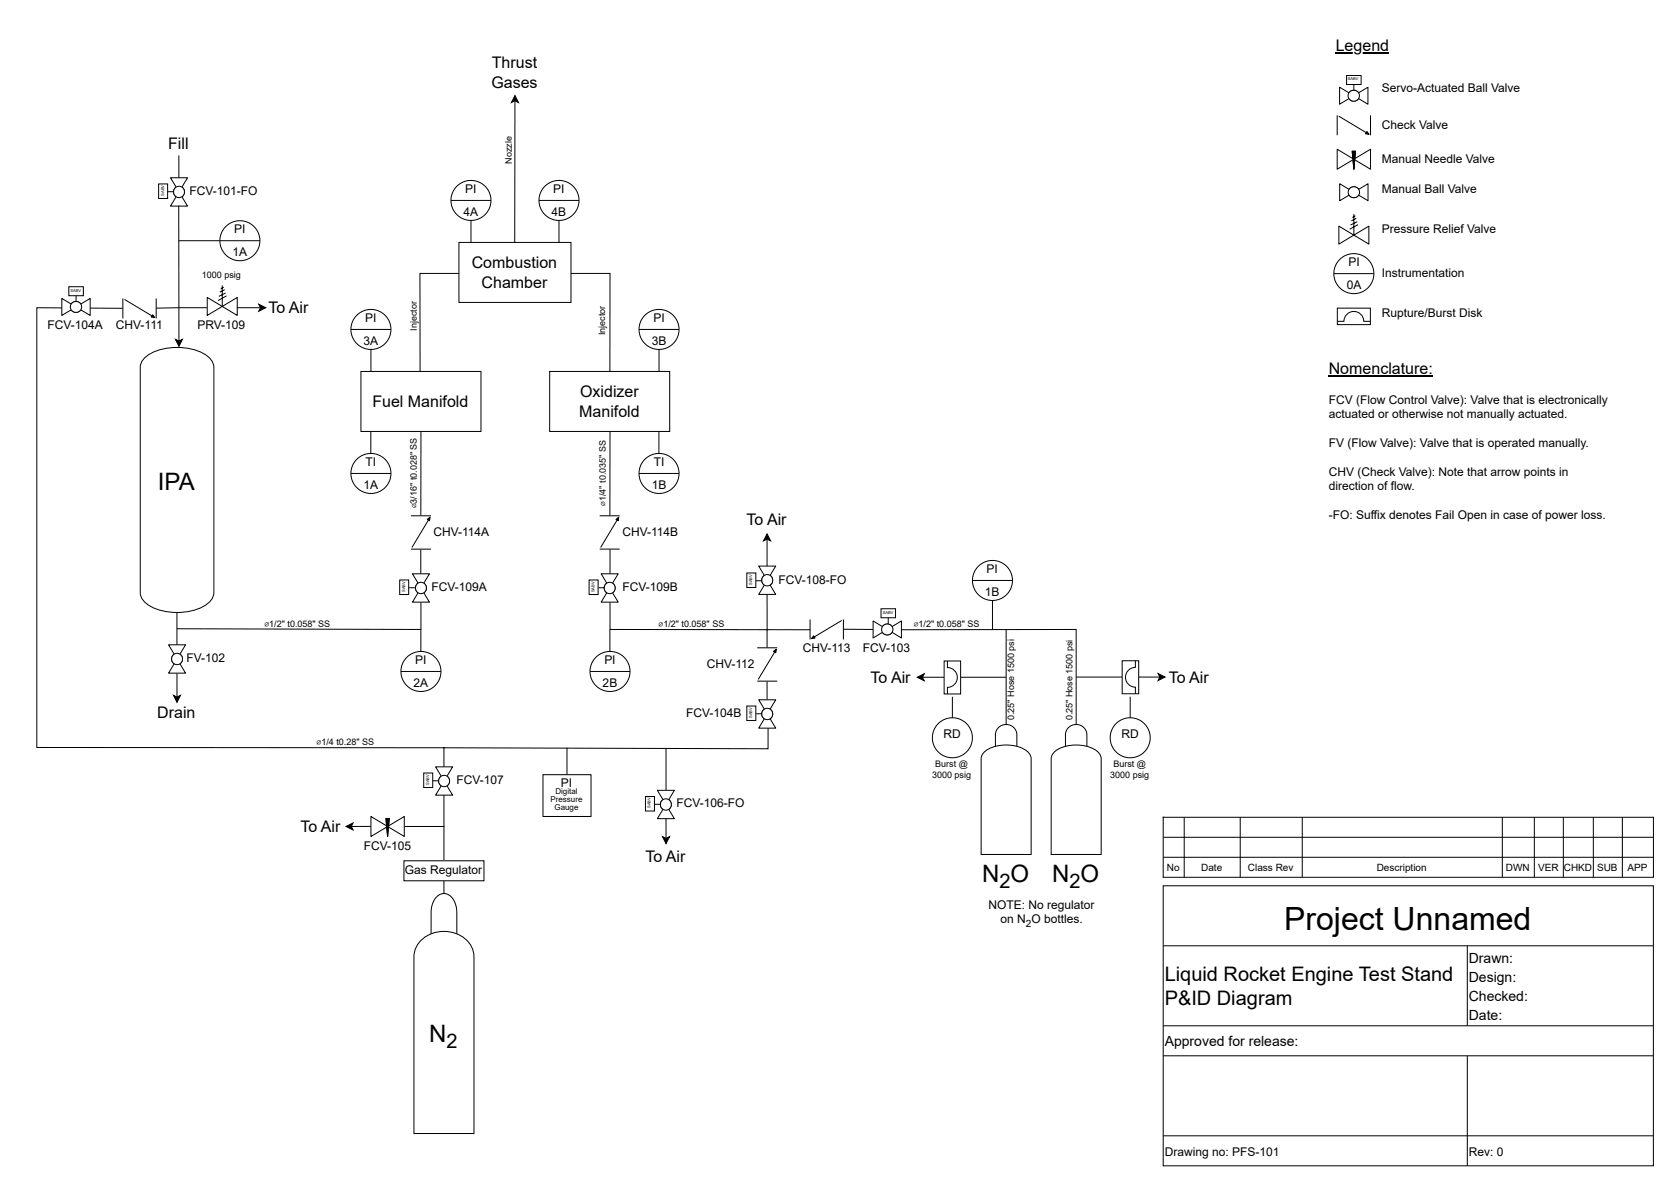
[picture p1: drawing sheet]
<svg xmlns="http://www.w3.org/2000/svg" width="420mm" height="297mm" viewBox="0 0 420 297" stroke-linecap="round" stroke-linejoin="round" font-family="sans-serif">
<path d="M271.3 170.7h21.1M291.9 169.8l1.8 .9-1.8 .9 .5-.9zM111.9 188.5v39.4" fill="none" stroke="#000" stroke-width=".25"/>
<path d="M291.9 169.8l1.8 .9-1.8 .9 .5-.9z" fill="#000"/>
<path d="M110.1 226.1a2.68 2.68 0 0 1 4.5 1.3l.5 1.7 .1 1v7.9h-6.5v-7.9a5.8 5.8 0 0 1 1.4-4z" fill="#fff"/>
<path d="M110.1 226.1a2.68 2.68 0 0 1 4.5 1.3l.5 1.7 .1 1v7.9h-6.5v-7.9a5.8 5.8 0 0 1 1.4-4z" fill="none" stroke="#000" stroke-width=".25"/>
<path d="M106.2 237a8.3 8.3 0 0 1 12.6 1.5l.6 1.8 .1 .9v44.6h-15.2v-44.6a5.8 5.8 0 0 1 1.9-4.2z" fill="#fff"/>
<path d="M106.2 237a8.3 8.3 0 0 1 12.6 1.5l.6 1.8 .1 .9v44.6h-15.2v-44.6a5.8 5.8 0 0 1 1.9-4.2z" fill="none" stroke="#000" stroke-width=".25"/>
<path d="M36.2 90.5a12 12 0 0 1 9.8-2.8 9.5 9.5 0 0 1 7.5 3.5l.4 1.4v56.8a4.6 4.6 0 0 1-3.2 3.8 14.8 14.8 0 0 1-13.9-1.1 3.6 3.6 0 0 1-1.4-2.7v-56.8l.1-.7z" fill="#fff"/>
<path d="M36.2 90.5a12 12 0 0 1 9.8-2.8 9.5 9.5 0 0 1 7.5 3.5l.4 1.4v56.8a4.6 4.6 0 0 1-3.2 3.8 14.8 14.8 0 0 1-13.9-1.1 3.6 3.6 0 0 1-1.4-2.7v-56.8l.1-.7z" fill="none" stroke="#000" stroke-width=".25"/>
<path d="M251.5 183.6a2.72 2.72 0 0 1 3-.8 2.72 2.72 0 0 1 1.8 2.5v4.3h-5.4v-4.3l.1-.6z" fill="#fff"/>
<path d="M251.5 183.6a2.72 2.72 0 0 1 3-.8 2.72 2.72 0 0 1 1.8 2.5v4.3h-5.4v-4.3l.1-.6z" fill="none" stroke="#000" stroke-width=".25"/>
<path d="M248.2 189.5a9.5 9.5 0 0 1 10.9 0l.7 1.2 .1 .6v24.1h-12.6v-24.1l.1-.6z" fill="#fff"/>
<path d="M248.2 189.5a9.5 9.5 0 0 1 10.9 0l.7 1.2 .1 .6v24.1h-12.6v-24.1l.1-.6z" fill="none" stroke="#000" stroke-width=".25"/>
<path d="M269.2 183.6a2.72 2.72 0 0 1 2.9-.8 2.72 2.72 0 0 1 1.9 2.5v4.3h-5.4v-4.3v-.6z" fill="#fff"/>
<path d="M269.2 183.6a2.72 2.72 0 0 1 2.9-.8 2.72 2.72 0 0 1 1.9 2.5v4.3h-5.4v-4.3v-.6z" fill="none" stroke="#000" stroke-width=".25"/>
<path d="M265.8 189.5a9.5 9.5 0 0 1 10.9 0l.8 1.2 .1 .6v24.1h-12.6v-24.1l.1-.6z" fill="#fff"/>
<path d="M44.6 154.4v10.1M265.8 189.5a9.5 9.5 0 0 1 10.9 0l.8 1.2 .1 .6v24.1h-12.6v-24.1l.1-.6z" fill="none" stroke="#000" stroke-width=".25"/>
<circle cx="44.6" cy="166.2" r="1.4" fill="#fff"/>
<circle cx="44.6" cy="166.2" r="1.4" fill="none" stroke="#000" stroke-width=".25"/>
<path d="M42.5 162.6h4.3l-2.2 3.5zM44.6 166.1l-2.1 3.6h4.3z" fill="#fff"/>
<path d="M42.5 162.6h4.3l-2.2 3.5zM44.6 166.1l2.2 3.6h-4.3z" fill="none" stroke="#000" stroke-width=".25"/>
<circle cx="44.6" cy="166.2" r="1.4" fill="#fff"/>
<circle cx="44.6" cy="166.2" r="1.4" fill="none" stroke="#000" stroke-width=".25"/>
<circle cx="60.5" cy="60.7" r="5" fill="#fff"/>
<g fill="none" stroke="#000" stroke-width=".25">
<path d="M45.1 60.7h20.4M106.1 151.9v6.8l-61.5-.2M153.8 151.9v6.8l50.4 .1M43.7 175.3l.9 .5 .9-.5-.9 1.8zM44.6 169.8v6"/>
<circle cx="60.5" cy="60.7" r="5"/>
</g>
<path d="M43.7 175.3l.9 .5 .9-.5-.9 1.8z" fill="#000"/>
<path d="M212.6 156.2v5zM204.2 156.2v5zM204.6 161l7.6-4.6z" fill="#fff"/>
<path d="M204.2 156.2v5M212.2 156.4l-7.6 4.6M212.6 156.2v5M205.1 160.3l.4 .6-.9 .1z" fill="none" stroke="#000" stroke-width=".25"/>
<path d="M205.1 160.3l.4 .6-.9 .1z" fill="#000"/>
<circle cx="223.7" cy="158.7" r="1.4" fill="#fff"/>
<circle cx="223.7" cy="158.7" r="1.4" fill="none" stroke="#000" stroke-width=".25"/>
<path d="M220.1 156.6l3.6 2.1-3.6 2.2zM223.7 158.7l3.5 2.2v-4.3z" fill="#fff"/>
<path d="M220.1 156.6l3.6 2.1-3.6 2.2zM223.7 158.7l3.5-2.1v4.3z" fill="none" stroke="#000" stroke-width=".25"/>
<circle cx="223.7" cy="158.7" r="1.4" fill="#fff"/>
<g fill="none" stroke="#000" stroke-width=".25">
<path d="M212.6 158.6l7.5 .1M227.1 158.8l44.2-.1v24M253.6 158.7v24"/>
<circle cx="223.7" cy="158.7" r="1.4"/>
</g>
<circle cx="250.2" cy="146.4" r="5" fill="#fff"/>
<g fill="none" stroke="#000" stroke-width=".25">
<path d="M245.1 146.4h10.1M250.2 151.4v7.3"/>
<circle cx="250.2" cy="146.4" r="5"/>
</g>
<circle cx="45.1" cy="48.4" r="1.4" fill="#fff"/>
<circle cx="45.1" cy="48.4" r="1.4" fill="none" stroke="#000" stroke-width=".25"/>
<path d="M43 44.8h4.3l-2.2 3.6zM45.1 48.4l-2.1 3.6h4.3z" fill="#fff"/>
<path d="M43 44.8h4.3l-2.2 3.6zM45.1 48.4l2.2 3.6h-4.3z" fill="none" stroke="#000" stroke-width=".25"/>
<circle cx="45.1" cy="48.4" r="1.4" fill="#fff"/>
<g fill="none" stroke="#000" stroke-width=".25">
<path d="M45.1 39.2v5.6M45.1 51.9v34.1M31 77.7l-21.7-.1v110.9h102.9M44.2 85.6l.9 .4 .9-.4-.9 1.7zM193.6 181.2v7.6l-81.9-.3"/>
<circle cx="45.1" cy="48.4" r="1.4"/>
</g>
<path d="M44.2 85.6l.9 .4 .9-.4-.9 1.7z" fill="#000"/>
<path d="M91 93.7h30.2v15.1h-30.2z" fill="#fff"/>
<path d="M91 93.7h30.2v15.1h-30.2z" fill="none" stroke="#000" stroke-width=".25"/>
<path d="M138.6 93.7h30.2v15.1h-30.2z" fill="#fff"/>
<path d="M138.6 93.7h30.2v15.1h-30.2z" fill="none" stroke="#000" stroke-width=".25"/>
<path d="M115.7 61.1h28.2v15.2h-28.2z" fill="#fff"/>
<path d="M115.7 61.1h28.2v15.2h-28.2z" fill="none" stroke="#000" stroke-width=".25"/>
<circle cx="19.2" cy="77.4" r="1.4" fill="#fff"/>
<circle cx="19.2" cy="77.4" r="1.4" fill="none" stroke="#000" stroke-width=".25"/>
<path d="M15.6 75.2l3.6 2.2-3.6 2.1zM19.2 77.4l3.5 2.1v-4.3z" fill="#fff"/>
<path d="M15.6 75.2l3.6 2.2-3.6 2.1zM19.2 77.4l3.5-2.2v4.3z" fill="none" stroke="#000" stroke-width=".25"/>
<circle cx="19.2" cy="77.4" r="1.4" fill="#fff"/>
<circle cx="19.2" cy="77.4" r="1.4" fill="none" stroke="#000" stroke-width=".25"/>
<path d="M190.9 171.7h5zM190.9 163.3h5zM195.7 163.8l-4.6 7.5z" fill="#fff"/>
<path d="M190.9 171.7h5M190.9 163.3h5M195 164.2l.7-.5-.1 .9zM195.7 163.8l-4.6 7.5" fill="none" stroke="#000" stroke-width=".25"/>
<path d="M195 164.2l.7-.5-.1 .9z" fill="#000"/>
<circle cx="193.4" cy="180" r="1.4" fill="#fff"/>
<circle cx="193.4" cy="180" r="1.4" fill="none" stroke="#000" stroke-width=".25"/>
<path d="M193.4 180l2.1 3.6h-4.2zM191.3 176.4l2.1 3.6 2.1-3.6z" fill="#fff"/>
<path d="M191.3 176.4h4.2l-2.1 3.6zM193.4 180l2.1 3.6h-4.2z" fill="none" stroke="#000" stroke-width=".25"/>
<circle cx="193.4" cy="180" r="1.4" fill="#fff"/>
<g fill="none" stroke="#000" stroke-width=".25">
<path d="M129.8 25.4l-.1 35.7M129.8 24.1l.9 1.8-.9-.5-.9 .5z"/>
<circle cx="193.4" cy="180" r="1.4"/>
</g>
<path d="M129.8 24.1l.9 1.8-.9-.5-.9 .5z" fill="#000"/>
<circle cx="140.9" cy="50.5" r="5" fill="#fff"/>
<g fill="none" stroke="#000" stroke-width=".25">
<path d="M135.9 50.5h10M140.9 55.6v5.5"/>
<circle cx="140.9" cy="50.5" r="5"/>
</g>
<circle cx="118.7" cy="50.5" r="5" fill="#fff"/>
<g fill="none" stroke="#000" stroke-width=".25">
<path d="M113.7 50.5h10.1M118.7 55.6v5.5"/>
<circle cx="118.7" cy="50.5" r="5"/>
</g>
<circle cx="93.5" cy="83.1" r="5" fill="#fff"/>
<g fill="none" stroke="#000" stroke-width=".25">
<path d="M88.5 83.1h10M93.5 88.1v5.6"/>
<circle cx="93.5" cy="83.1" r="5"/>
</g>
<circle cx="93.5" cy="119.4" r="5" fill="#fff"/>
<g fill="none" stroke="#000" stroke-width=".25">
<path d="M88.5 119.4h10M93.5 108.8v5.5"/>
<circle cx="93.5" cy="119.4" r="5"/>
</g>
<circle cx="166.1" cy="83.1" r="5" fill="#fff"/>
<g fill="none" stroke="#000" stroke-width=".25">
<path d="M161.1 83.1h10.1M166.1 88.1v5.6"/>
<circle cx="166.1" cy="83.1" r="5"/>
</g>
<circle cx="166.1" cy="119.4" r="5" fill="#fff"/>
<g fill="none" stroke="#000" stroke-width=".25">
<path d="M161.1 119.4h10.1M166.1 108.8v5.5M193.4 158.7v4.5M193.4 171.8v4.6"/>
<circle cx="166.1" cy="119.4" r="5"/>
</g>
<circle cx="111.9" cy="196.9" r="1.4" fill="#fff"/>
<circle cx="111.9" cy="196.9" r="1.4" fill="none" stroke="#000" stroke-width=".25"/>
<path d="M111.9 196.9l2.2 3.6h-4.3zM109.8 193.3l2.1 3.6 2.2-3.6z" fill="#fff"/>
<path d="M109.8 193.3h4.3l-2.2 3.6zM111.9 196.9l2.2 3.6h-4.3z" fill="none" stroke="#000" stroke-width=".25"/>
<circle cx="111.9" cy="196.9" r="1.4" fill="#fff"/>
<g fill="none" stroke="#000" stroke-width=".25">
<path d="M293.2 206.1h123.6v15.1h-123.6zM293.2 211.1h123.6M293.2 216.2h123.6M298.5 206.1v15.1M312.6 206.1v15.1M328.3 206.1v15.1M378.7 206.1v15.1M386.8 206.1v15.1M394.1 206.1v15.1M401.6 206.1v15.1M408.9 206.1v15.1M293.2 238.5v-15.2h123.6v15.2"/>
<path d="M293.2 238.5v55.4h123.6v-55.4M293.2 238.5h123.6M369.9 238.5v20.1M293.2 258.6h123.6M293.2 266.2h123.6M369.9 266.2v27.7M293.2 286.4h123.6"/>
<circle cx="111.9" cy="196.9" r="1.4"/>
</g>
<circle cx="106.1" cy="148.3" r="1.4" fill="#fff"/>
<circle cx="106.1" cy="148.3" r="1.4" fill="none" stroke="#000" stroke-width=".25"/>
<path d="M104 144.7h4.3l-2.2 3.5zM106.1 148.2l-2.1 3.6h4.3z" fill="#fff"/>
<path d="M104 144.7h4.3l-2.2 3.5zM106.1 148.2l2.2 3.6h-4.3z" fill="none" stroke="#000" stroke-width=".25"/>
<circle cx="106.1" cy="148.3" r="1.4" fill="#fff"/>
<circle cx="106.1" cy="148.3" r="1.4" fill="none" stroke="#000" stroke-width=".25"/>
<circle cx="153.7" cy="148.3" r="1.4" fill="#fff"/>
<circle cx="153.7" cy="148.3" r="1.4" fill="none" stroke="#000" stroke-width=".25"/>
<path d="M151.5 144.7h4.3l-2.1 3.5zM153.7 148.2l-2.2 3.6h4.3z" fill="#fff"/>
<path d="M151.5 144.7h4.3l-2.1 3.5zM153.7 148.2l2.1 3.6h-4.3z" fill="none" stroke="#000" stroke-width=".25"/>
<circle cx="153.7" cy="148.3" r="1.4" fill="#fff"/>
<circle cx="153.7" cy="148.3" r="1.4" fill="none" stroke="#000" stroke-width=".25"/>
<circle cx="106.1" cy="169.3" r="5" fill="#fff"/>
<g fill="none" stroke="#000" stroke-width=".25">
<path d="M106.1 158.7v5.6M101.1 169.3h10.1"/>
<circle cx="106.1" cy="169.3" r="5"/>
</g>
<path d="M103.6 138.5h5zM103.6 130h5zM108.4 130.5l-4.6 7.5z" fill="#fff"/>
<path d="M103.6 138.5h5M103.6 130h5M106.1 138.5v6.1M107.7 131l.7-.6-.1 .9zM108.4 130.5l-4.6 7.5M153.8 138.5v6.1" fill="none" stroke="#000" stroke-width=".25"/>
<path d="M107.7 131l.7-.6-.1 .9z" fill="#000"/>
<path d="M151.2 138.5h5zM151.2 130h5zM155.9 130.5l-4.5 7.5z" fill="#fff"/>
<path d="M151.2 138.5h5M151.2 130h5M155.3 131l.7-.6-.2 .9zM155.9 130.5l-4.5 7.5" fill="none" stroke="#000" stroke-width=".25"/>
<path d="M155.3 131l.7-.6-.2 .9z" fill="#000"/>
<circle cx="153.8" cy="169.3" r="5" fill="#fff"/>
<g fill="none" stroke="#000" stroke-width=".25">
<path d="M56 72v5.3M56.4 72.4l-.8 .4M56.6 73l-1.2 .7M56.9 73.9l-1.7 .8M57.1 74.6l-2.1 1.2M153.7 158.7v5.6M148.7 169.3h10.1"/>
<circle cx="153.8" cy="169.3" r="5"/>
</g>
<path d="M52.2 75l3.8 2.3-3.8 2.2zM56 77.3l3.8 2.2v-4.5z" fill="#fff"/>
<path d="M45.1 77.6h7M52.2 75l3.8 2.3-3.8 2.2zM56 77.3l3.8-2.3v4.5zM59.7 77.6h6M65.2 76.7l1.8 .9-1.8 .9 .5-.9zM115.7 68.9h-9.8v24.8M143.9 68.9h9.9l-.1 24.8M106.1 108.8v21.2M153.8 108.8l-.1 21.2" fill="none" stroke="#000" stroke-width=".25"/>
<path d="M65.2 76.7l1.8 .9-1.8 .9 .5-.9z" fill="#000"/>
<path d="M282.9 166.6h4.1v8.3h-4.1z" fill="#fff"/>
<path d="M282.9 166.6h4.1v8.3h-4.1zM286.2 166.6v1.7a2.5 2.5 0 0 0-2.5 2.5 2.5 2.5 0 0 0 2.5 2.5v1.6" fill="none" stroke="#000" stroke-width=".25"/>
<circle cx="284.9" cy="186" r="5" fill="#fff"/>
<g fill="none" stroke="#000" stroke-width=".25">
<path d="M231.2 170.8l1.8-.9-.5 .9 .5 .8zM232.5 170.8h21.1M284.9 175.7v5.3"/>
<circle cx="284.9" cy="186" r="5"/>
</g>
<path d="M231.2 170.8l1.8-.9-.5 .9 .5 .8z" fill="#000"/>
<path d="M238 166.7h4.1v8.3h-4.1z" fill="#fff"/>
<path d="M238 166.7h4.1v8.3h-4.1zM238.8 166.7v1.6a2.5 2.5 0 0 1 2.5 2.5 2.5 2.5 0 0 1-2.5 2.5v1.7" fill="none" stroke="#000" stroke-width=".25"/>
<circle cx="240.1" cy="186" r="5" fill="#fff"/>
<g fill="none" stroke="#000" stroke-width=".25">
<path d="M240.1 175.7v5.3"/>
<circle cx="240.1" cy="186" r="5"/>
</g>
<path d="M101.8 217h20.2v5.1h-20.2z" fill="#fff"/>
<path d="M45.1 77.6l-5.7 .1M101.8 217h20.2v5.1h-20.2z" fill="none" stroke="#000" stroke-width=".25"/>
<path d="M31 75.2v5.1zM39.4 75.2v5.1zM31.4 75.5l7.6 4.5z" fill="#fff"/>
<path d="M31 75.2v5.1M31.4 75.5l7.6 4.5M38.5 79.4l.5 .7-.9-.2zM39.4 75.2v5.1" fill="none" stroke="#000" stroke-width=".25"/>
<path d="M38.5 79.4l.5 .7-.9-.2z" fill="#000"/>
<circle cx="193.4" cy="146.3" r="1.4" fill="#fff"/>
<circle cx="193.4" cy="146.3" r="1.4" fill="none" stroke="#000" stroke-width=".25"/>
<path d="M193.4 146.3l2.1 3.6h-4.2zM191.3 142.7l2.1 3.6 2.1-3.6z" fill="#fff"/>
<path d="M191.3 142.7h4.2l-2.1 3.6zM193.4 146.3l2.1 3.6h-4.2z" fill="none" stroke="#000" stroke-width=".25"/>
<circle cx="193.4" cy="146.3" r="1.4" fill="#fff"/>
<g fill="none" stroke="#000" stroke-width=".25">
<path d="M193.4 134.6l.8 1.8-.8-.5-.9 .5zM193.4 135.9v6.8M193.4 150v9M167.9 188.8v10.6M97.3 206.4h.8l-.4 4.5zM101.9 208.4h10.1"/>
<circle cx="193.4" cy="146.3" r="1.4"/>
</g>
<path d="M193.4 134.6l.8 1.8-.8-.5-.9 .5zM97.3 206.4h.8l-.4 4.5z" fill="#000"/>
<path d="M93.5 205.9l4.2 2.5-4.2 2.5zM97.7 208.4l4.2 2.5v-5z" fill="#fff"/>
<path d="M93.5 205.9l4.2 2.5-4.2 2.5zM97.3 206.4h.8l-.4 4.5zM97.7 208.4l4.2-2.5v5z" fill="none" stroke="#000" stroke-width=".25"/>
<path d="M97.3 206.4h.8l-.4 4.5z" fill="#000"/>
<path d="M17.3 72.3h3.7v2.3h-3.7z" fill="#fff"/>
<path d="M17.3 72.3h3.7v2.3h-3.7zM19.2 74.6v1.5" fill="none" stroke="#000" stroke-width=".25"/>
<path d="M40 46.4h2.3v3.6h-2.3z" fill="#fff"/>
<path d="M40 46.4h2.3v3.6h-2.3zM42.3 48.3h1.5" fill="none" stroke="#000" stroke-width=".25"/>
<path d="M100.8 146.2h2.2v3.7h-2.2z" fill="#fff"/>
<path d="M100.8 146.2h2.2v3.7h-2.2zM103.1 148.2h1.5" fill="none" stroke="#000" stroke-width=".25"/>
<path d="M148.5 146.2h2.3v3.7h-2.3z" fill="#fff"/>
<path d="M148.5 146.2h2.3v3.7h-2.3zM150.8 148.2h1.5" fill="none" stroke="#000" stroke-width=".25"/>
<path d="M188.3 178h2.2v3.7h-2.2z" fill="#fff"/>
<path d="M188.3 178h2.2v3.7h-2.2zM190.6 180h1.5" fill="none" stroke="#000" stroke-width=".25"/>
<path d="M106.8 194.9h2.3v3.7h-2.3z" fill="#fff"/>
<path d="M106.8 194.9h2.3v3.7h-2.3zM109.1 196.9h1.5" fill="none" stroke="#000" stroke-width=".25"/>
<path d="M222.1 153.5h3.6v2.3h-3.6z" fill="#fff"/>
<path d="M222.1 153.5h3.6v2.3h-3.6zM223.9 155.8v1.5" fill="none" stroke="#000" stroke-width=".25"/>
<circle cx="341.3" cy="24.1" r="1.4" fill="#fff"/>
<circle cx="341.3" cy="24.1" r="1.4" fill="none" stroke="#000" stroke-width=".25"/>
<path d="M337.7 22l3.5 2.1-3.5 2.2zM341.2 24.1l3.6 2.2v-4.3z" fill="#fff"/>
<path d="M337.7 22l3.5 2.1-3.5 2.2zM341.2 24.1l3.6-2.1v4.3z" fill="none" stroke="#000" stroke-width=".25"/>
<circle cx="341.3" cy="24.1" r="1.4" fill="#fff"/>
<circle cx="341.3" cy="24.1" r="1.4" fill="none" stroke="#000" stroke-width=".25"/>
<path d="M339.4 19h3.7v2.3h-3.7z" fill="#fff"/>
<path d="M339.4 19h3.7v2.3h-3.7zM341.3 21.3v1.5" fill="none" stroke="#000" stroke-width=".25"/>
<path d="M337.1 29.1v5zM345.5 29.1v5zM337.5 29.3l7.5 4.5z" fill="#fff"/>
<path d="M337.1 29.1v5M337.5 29.3l7.5 4.5M340.8 38.1h.9l-.4 4.6zM344.6 33.2l.5 .7-.9-.2zM345.5 29.1v5" fill="none" stroke="#000" stroke-width=".25"/>
<path d="M340.8 38.1h.9l-.4 4.6zM344.6 33.2l.5 .7-.9-.2z" fill="#000"/>
<path d="M337.1 37.6l4.2 2.5-4.2 2.6zM341.3 40.1l4.2 2.6v-5.1z" fill="#fff"/>
<path d="M337.1 37.6l4.2 2.5-4.2 2.6zM340.8 38.1h.9l-.4 4.6zM341.3 40.1l4.2-2.5v5.1z" fill="none" stroke="#000" stroke-width=".25"/>
<path d="M340.8 38.1h.9l-.4 4.6z" fill="#000"/>
<circle cx="341.2" cy="48.5" r="1.4" fill="#fff"/>
<circle cx="341.2" cy="48.5" r="1.4" fill="none" stroke="#000" stroke-width=".25"/>
<path d="M341.3 48.5l3.5-2.2v4.3zM337.7 46.3v4.3l3.6-2.1z" fill="#fff"/>
<path d="M337.7 46.3l3.6 2.2-3.6 2.1zM341.3 48.5l3.5-2.2v4.3z" fill="none" stroke="#000" stroke-width=".25"/>
<circle cx="341.2" cy="48.5" r="1.4" fill="#fff"/>
<g fill="none" stroke="#000" stroke-width=".25">
<path d="M336.7 13.3h13.5M87.2 208.4l1.8-.9-.4 .9 .4 .9zM93.5 208.4h-4.9M167 210.9l.9 .5 .9-.5-.9 1.8zM167.9 206.4v5"/>
<circle cx="341.2" cy="48.5" r="1.4"/>
</g>
<path d="M87.2 208.4l1.8-.9-.4 .9 .4 .9zM167 210.9l.9 .5 .9-.5-.9 1.8z" fill="#000"/>
<circle cx="341.3" cy="69" r="5" fill="#fff"/>
<g fill="none" stroke="#000" stroke-width=".25">
<path d="M336.2 69h10.1"/>
<circle cx="341.3" cy="69" r="5"/>
</g>
<path d="M337.1 77.7h8.3v4.2h-8.3z" fill="#fff"/>
<path d="M341.3 54v5.3M341.6 54.4l-.7 .4M341.9 55l-1.2 .7M342.1 55.9l-1.7 .8M342.3 56.6l-2.1 1.2M337.1 77.7h8.3v4.2h-8.3zM337.1 81h1.7a2.5 2.5 0 0 1 2.5-2.5 2.5 2.5 0 0 1 2.5 2.5h1.6" fill="none" stroke="#000" stroke-width=".25"/>
<path d="M337.5 57l3.8 2.3-3.8 2.3zM341.3 59.3l3.8 2.3v-4.6z" fill="#fff"/>
<path d="M337.5 57l3.8 2.3-3.8 2.3zM341.3 59.3l3.8-2.3v4.6zM334.9 94.7h26.3" fill="none" stroke="#000" stroke-width=".25"/>
<path d="M188.3 144.5h2.2v3.6h-2.2z" fill="#fff"/>
<path d="M188.3 144.5h2.2v3.6h-2.2zM190.6 146.4h1.5" fill="none" stroke="#000" stroke-width=".25"/>
<circle cx="167.8" cy="202.8" r="1.4" fill="#fff"/>
<circle cx="167.8" cy="202.8" r="1.4" fill="none" stroke="#000" stroke-width=".25"/>
<path d="M167.8 202.8l2.2 3.6h-4.3zM165.7 199.3l2.1 3.5 2.2-3.5z" fill="#fff"/>
<path d="M165.7 199.3h4.3l-2.2 3.5zM167.8 202.8l2.2 3.6h-4.3z" fill="none" stroke="#000" stroke-width=".25"/>
<circle cx="167.8" cy="202.8" r="1.4" fill="#fff"/>
<circle cx="167.8" cy="202.8" r="1.4" fill="none" stroke="#000" stroke-width=".25"/>
<path d="M162.7 200.8h2.3v3.7h-2.3z" fill="#fff"/>
<path d="M162.7 200.8h2.3v3.7h-2.3zM165 202.8h1.5" fill="none" stroke="#000" stroke-width=".25"/>
<path d="M136.9 195.3h12.1v10.6h-12.1z" fill="#fff"/>
<path d="M136.9 195.3h12.1v10.6h-12.1zM142.9 188.5v6.8" fill="none" stroke="#000" stroke-width=".25"/>
<text font-size="8.1" x="323.7" y="234.6">Project Unnamed</text>
<g font-size="6.1">
<text x="39.8" y="123.6">IPA</text>
<text x="247.5" y="222.5">N O</text>
<text x="265.2" y="222.5">N O</text>
<text x="108.2" y="262.8">N</text>
</g>
<g font-size="5">
<text x="251.9" y="223.9">2</text>
<text x="269.6" y="223.9">2</text>
<text x="293.6" y="247.4">Liquid Rocket Engine Test Stand</text>
<text x="293.6" y="253.5">P&amp;ID Diagram</text>
<text x="112.6" y="264.3">2</text>
</g>
<g font-size="4">
<text x="124" y="17.2">Thrust</text>
<text x="336.7" y="12.9">Legend</text>
<text x="123.9" y="22.2">Gases</text>
<text x="42.4" y="37.6">Fill</text>
<text x="118.9" y="67.6">Combustion</text>
<text x="121.4" y="72.7">Chamber</text>
<text x="67.7" y="79">To Air</text>
<text x="334.9" y="94.4">Nomenclature:</text>
<text x="146.2" y="100.2">Oxidizer</text>
<text x="93.9" y="102.7">Fuel Manifold</text>
<text x="146" y="105.2">Manifold</text>
<text x="188.2" y="132.4">To Air</text>
<text x="219.4" y="172.3">To Air</text>
<text x="294.6" y="172.3">To Air</text>
<text x="39.6" y="181.1">Drain</text>
<text x="75.7" y="209.8">To Air</text>
<text x="162.7" y="217.4">To Air</text>
</g>
<g font-size="3.5">
<text x="370.2" y="242.9">Drawn:</text>
<text x="370.2" y="247.7">Design:</text>
<text x="370.2" y="252.5">Checked:</text>
<text x="370.2" y="257.2">Date:</text>
<text x="293.6" y="263.8">Approved for release:</text>
</g>
<g font-size="3">
<text x="348.3" y="23.2">Servo-Actuated Ball Valve</text>
<text x="348.3" y="32.6">Check Valve</text>
<text x="348.3" y="41.2">Manual Needle Valve</text>
<text x="47.7" y="49.2">FCV-101-FO</text>
<text x="117.3" y="48.7">PI</text>
<text x="139.5" y="48.7">PI</text>
<text x="348.3" y="48.7">Manual Ball Valve</text>
<text x="59" y="58.8">PI</text>
<text x="116.9" y="54.5">4A</text>
<text x="139.1" y="54.5">4B</text>
<text x="348.3" y="58.8">Pressure Relief Valve</text>
<text x="58.6" y="64.6">1A</text>
<text x="339.9" y="67.1">PI</text>
<text x="348.3" y="69.9">Instrumentation</text>
<text x="339.5" y="72.9">0A</text>
<text x="12" y="83">FCV-104A</text>
<text x="29.2" y="83">CHV-111</text>
<text x="49.8" y="83">PRV-109</text>
<text x="92.1" y="81.2">PI</text>
<text x="164.7" y="81.2">PI</text>
<text x="348.3" y="80">Rupture/Burst Disk</text>
<text x="91.6" y="87">3A</text>
<text x="164.3" y="87">3B</text>
<text x="334.9" y="101.9">FCV (Flow Control Valve): Valve that is electronically</text>
<text x="334.9" y="105.5">actuated or otherwise not manually actuated.</text>
<text x="334.9" y="112.8">FV (Flow Valve): Valve that is operated manually.</text>
<text x="92.2" y="117.6">TI</text>
<text x="164.8" y="117.6">TI</text>
<text x="91.6" y="123.4">1A</text>
<text x="164.3" y="123.4">1B</text>
<text x="334.9" y="120.1">CHV (Check Valve): Note that arrow points in</text>
<text x="334.9" y="123.6">direction of flow.</text>
<text x="334.9" y="130.9">-FO: Suffix denotes Fail Open in case of power loss.</text>
<text x="109.3" y="135.2">CHV-114A</text>
<text x="156.9" y="135.2">CHV-114B</text>
<text x="108.8" y="149.1">FCV-109A</text>
<text x="156.9" y="149.1">FCV-109B</text>
<text x="196.3" y="147.3">FCV-108-FO</text>
<text x="248.7" y="144.5">PI</text>
<text x="248.2" y="150.3">1B</text>
<text x="47" y="167">FV-102</text>
<text x="104.7" y="167.5">PI</text>
<text x="152.3" y="167.5">PI</text>
<text x="202.3" y="164.5">CHV-113</text>
<text x="217.5" y="164.5">FCV-103</text>
<text x="104.3" y="173.3">2A</text>
<text x="151.9" y="173.3">2B</text>
<text x="178.1" y="168.5">CHV-112</text>
<text x="173" y="180.8">FCV-104B</text>
<text x="237.8" y="186.1">RD</text>
<text x="282.7" y="186.1">RD</text>
<text x="115.1" y="197.7">FCV-107</text>
<text x="141.4" y="198.5">PI</text>
<text x="170.5" y="203.5">FCV-106-FO</text>
<text x="91.7" y="214.4">FCV-105</text>
<text x="102" y="220.4">Gas Regulator</text>
<text x="249.2" y="229.3">NOTE: No regulator</text>
<text x="252.2" y="232.8">on N O bottles.</text>
<text x="293.6" y="291.5">Drawing no: PFS-101</text>
<text x="370.2" y="291.5">Rev: 0</text>
</g>
<g font-size="2.5">
<text x="294.1" y="219.7">No</text>
<text x="302.8" y="219.7">Date</text>
<text x="314.6" y="219.7">Class Rev</text>
<text x="347" y="219.7">Description</text>
<text x="379.6" y="219.7">DWN</text>
<text x="387.7" y="219.7">VER</text>
<text x="394.2" y="219.7">CHKD</text>
<text x="402.6" y="219.7">SUB</text>
<text x="410.2" y="219.7">APP</text>
<text x="258.6" y="233.6">2</text>
</g>
<g font-size="2.3">
<text x="129" y="41.3" transform="rotate(-90 129 41.3)">Nozzle</text>
<text x="50.9" y="70.1">1000 psig</text>
<text x="105" y="83.4" transform="rotate(-90 105 83.4)">Injector</text>
<text x="152.6" y="84.5" transform="rotate(-90 152.6 84.5)">Injector</text>
<text x="105" y="128.2" transform="rotate(-90 105 128.2)">⌀3/16&quot; t0.028&quot; SS</text>
<text x="152.7" y="127.5" transform="rotate(-90 152.7 127.5)">⌀1/4&quot; t0.035&quot; SS</text>
<text x="66.7" y="158.2">⌀1/2&quot; t0.058&quot; SS</text>
<text x="166" y="158.2">⌀1/2&quot; t0.058&quot; SS</text>
<text x="230.3" y="158.2">⌀1/2&quot; t0.058&quot; SS</text>
<text x="255.6" y="181.6" transform="rotate(-90 255.6 181.6)">0.25&quot; Hose 1500 psi</text>
<text x="270.3" y="181.6" transform="rotate(-90 270.3 181.6)">0.25&quot; Hose 1500 psi</text>
<text x="79.8" y="187.9">⌀1/4 t0.28&quot; SS</text>
<text x="235" y="196.2">3000 psig</text>
<text x="235.8" y="193.5">Burst @</text>
<text x="279.8" y="196.2">3000 psig</text>
<text x="280.6" y="193.5">Burst @</text>
</g>
<g font-size="2">
<text x="138.8" y="202.3">Pressure</text>
<text x="140" y="200.3">Digital</text>
<text x="139.8" y="204.3">Gauge</text>
</g>
<g font-size="1">
<text x="339.8" y="20.2">SABV</text>
<text x="41.4" y="49.4" transform="rotate(-90 41.4 49.4)">SABV</text>
<text x="17.8" y="73.7">SABV</text>
<text x="102.1" y="149.2" transform="rotate(-90 102.1 149.2)">SABV</text>
<text x="149.9" y="149.3" transform="rotate(-90 149.9 149.3)">SABV</text>
<text x="189.6" y="147.5" transform="rotate(-90 189.6 147.5)">SABV</text>
<text x="222.5" y="154.9">SABV</text>
<text x="189.6" y="181" transform="rotate(-90 189.6 181)">SABV</text>
<text x="108.2" y="197.9" transform="rotate(-90 108.2 197.9)">SABV</text>
<text x="164" y="203.7" transform="rotate(-90 164 203.7)">SABV</text>
</g>
</svg>
